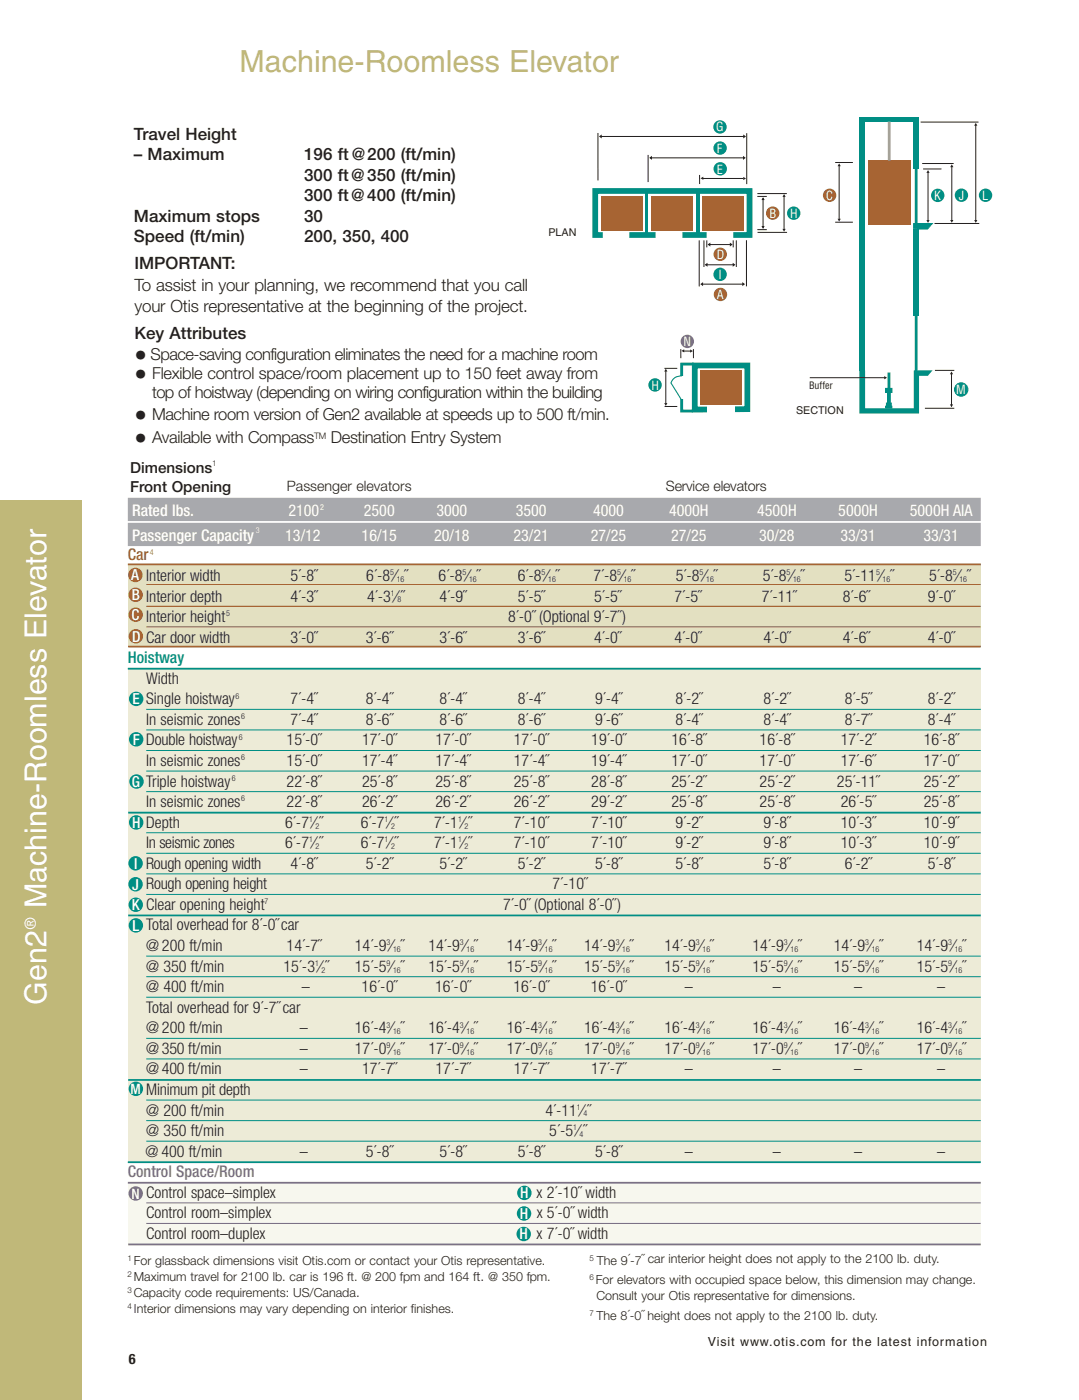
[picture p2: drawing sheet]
<svg xmlns="http://www.w3.org/2000/svg" width="213mm" height="276mm" viewBox="0 0 213 276" stroke-linecap="round" stroke-linejoin="round" font-family="sans-serif">
<path d="M-.1 98.8h16.2v177.5h-16.2z" fill="#c0b879"/>
<g fill="#008e84">
<path d="M180.1 23.8h1.1v9.5h-1.1z"/>
<path d="M169.4 23.7h1.2v49.5h-1.2z"/>
</g>
<path d="M180.6 45.1v17.1" fill="none" stroke="#009c95" stroke-width=".2"/>
<g fill="#008e84">
<path d="M180.1 45.1h1.1v17.1h-1.1z"/>
<path d="M169.4 73.1h1.2v7.5h9.6v-7.5h3.7l-1 1.1h-1.7v7.4h-11.8z"/>
<path d="M180.1 44.1h3.7l-.9 1.1h-2.8z"/>
</g>
<path d="M180.4 33.2h.4v10.9h-.4zM180.1 45.2v-1.1h3.7l-.9 1.1h-1.8M175.1 73.6h.3v3.4h-.3zM180.4 62.2h.4v10.8h-.4z" fill="none" stroke="#008e84" stroke-width=".2"/>
<path d="M180.6 33.2v10.9M175.3 73.6v3.4M180.6 62.2v10.8" fill="none" stroke="#008e84" stroke-width=".35"/>
<path d="M169.8 23.8h10.5M182 33.3h3.6M184.2 44.1h8.9M184.3 73.1h3.8M182.3 80.6h5.8" fill="none" stroke="#231f20" stroke-width=".2"/>
<g fill="#008e84">
<path d="M169.4 23.1h11.8v.9h-11.8z"/>
<path d="M174.6 80.1h1.2v.4h-1.2z"/>
</g>
<path d="M174.6 80.1h1.2v.4h-1.2z" fill="none" stroke="#008e84" stroke-width=".2"/>
<path d="M175 77h.5v2.7h-.5z" fill="#008e84"/>
<path d="M175 77h.5v2.7h-.5z" fill="none" stroke="#008e84" stroke-width=".2"/>
<path d="M174.7 76.6h1.1v.8h-1.1z" fill="#008e84"/>
<path d="M174.7 76.6h1.1v.8h-1.1z" fill="none" stroke="#008e84" stroke-width=".2"/>
<path d="M174.8 79.5h.9v.6h-.9z" fill="#008e84"/>
<path d="M174.8 79.5h.9v.6h-.9z" fill="none" stroke="#008e84" stroke-width=".2"/>
<path d="M159.6 74.5h15" fill="none" stroke="#231f20" stroke-width=".2"/>
<path d="M174.3 74.2l.6 .3-.6 .3z" fill="#231f20"/>
<path d="M171.1 31.7h8.4v12.7h-8.4z" fill="#a76433"/>
<path d="M183 33.9v9.6" fill="none" stroke="#231f20" stroke-width=".2"/>
<g fill="#231f20">
<path d="M182.6 43.4h.7l-.3 .6z"/>
<path d="M183 33.6l.3 .5h-.7z"/>
<path d="M192.1 43.4h.6l-.3 .6z"/>
</g>
<path d="M192.4 24.6v19" fill="none" stroke="#231f20" stroke-width=".2"/>
<path d="M192.4 24.2l.3 .6h-.6z" fill="#231f20"/>
<path d="M187.6 73.7v6.5" fill="none" stroke="#231f20" stroke-width=".2"/>
<g fill="#231f20">
<path d="M187.3 79.8h.6l-.3 .5z"/>
<path d="M187.6 73.3l.3 .5h-.6z"/>
</g>
<path d="M181.5 24.1h11.4M181.8 32.3h6.2M187.6 32.8v10.8" fill="none" stroke="#231f20" stroke-width=".2"/>
<g fill="#231f20">
<path d="M187.3 43.4h.7l-.4 .6z"/>
<path d="M187.6 32.4l.4 .6h-.7z"/>
</g>
<g fill="#008e84">
<circle cx="184.9" cy="38.6" r="1.32"/>
<circle cx="189.5" cy="38.5" r="1.32"/>
<circle cx="194.3" cy="38.5" r="1.32"/>
<circle cx="189.5" cy="76.9" r="1.32"/>
</g>
<circle cx="189.5" cy="76.9" r="1.32" fill="none" stroke="#008e84" stroke-width=".2"/>
<path d="M175.3 24v7.7" fill="none" stroke="#a8a098" stroke-width=".56"/>
<path d="M164.7 32.1h3.4M164.7 43.8h3.4" fill="none" stroke="#231f20" stroke-width=".2"/>
<g fill="#231f20">
<path d="M165.1 43.2h.7l-.4 .5z"/>
<path d="M165.4 32.2l.4 .6h-.7z"/>
</g>
<path d="M165.4 32.7v10.6" fill="none" stroke="#231f20" stroke-width=".2"/>
<circle cx="163.6" cy="38.5" r="1.32" fill="#a76433"/>
<path d="M124.1 46.4h5.1" fill="none" stroke="#008e84" stroke-width="1.1" stroke-linecap="butt"/>
<g fill="#a76433">
<path d="M128.4 38.7h8.2v6.7h-8.2z"/>
<path d="M138.4 38.7h8.3v6.7h-8.3z"/>
</g>
<path d="M134.5 46.4h4.8M144.6 46.4h3.2v-8.7h-30.4v8.7h1.4" fill="none" stroke="#008e84" stroke-width="1.1" stroke-linecap="butt"/>
<path d="M118.4 38.7h8.3v6.7h-8.3z" fill="#a76433"/>
<path d="M127.8 30.6v5.3M137.9 47.4v9.1M139.3 47.4v1.4M144.5 47.4v1.4M147.2 47.4v9.1" fill="none" stroke="#231f20" stroke-width=".2"/>
<path d="M139.5 48.3l.6-.4v.7z" fill="#231f20"/>
<path d="M139.7 48.3h4.4" fill="none" stroke="#231f20" stroke-width=".2"/>
<path d="M143.9 47.9l.5 .4-.5 .3z" fill="#231f20"/>
<path d="M149.3 38.8h1.9M149.3 45.3h1.9" fill="none" stroke="#231f20" stroke-width=".2"/>
<g fill="#231f20">
<path d="M150.1 44.6h.7l-.4 .5z"/>
<path d="M150.4 38.9l.4 .6h-.7z"/>
</g>
<path d="M150.4 39.1v5.9M138.8 47.4v5.3M145.2 47.4v5.3" fill="none" stroke="#231f20" stroke-width=".2"/>
<path d="M138.9 52.2l.6-.4v.8z" fill="#231f20"/>
<path d="M139.1 52.2h5.6" fill="none" stroke="#231f20" stroke-width=".2"/>
<g fill="#231f20">
<path d="M144.5 51.8l.5 .4-.5 .4z"/>
<path d="M118.1 26.9l.5-.4v.8z"/>
<path d="M146.5 26.5l.6 .4-.6 .4z"/>
</g>
<path d="M118.3 26.9h28.5" fill="none" stroke="#231f20" stroke-width=".2"/>
<g fill="#231f20">
<path d="M146.5 30.8l.5 .3-.5 .4z"/>
<path d="M128 31.1l.5-.4v.8z"/>
</g>
<path d="M117.9 26.2v9.4M128.2 31.1h18.5" fill="none" stroke="#231f20" stroke-width=".2"/>
<g fill="#a76433">
<circle cx="152.3" cy="42.1" r="1.32"/>
<circle cx="142" cy="50.2" r="1.32"/>
</g>
<g fill="#008e84">
<circle cx="142" cy="54.1" r="1.32"/>
<circle cx="142" cy="29.2" r="1.32"/>
<circle cx="141.9" cy="25" r="1.32"/>
</g>
<path d="M138.1 35.2l.6-.3v.6z" fill="#231f20"/>
<path d="M137.9 34.5v1.8M138.6 35.2h8M147.2 26.3v10" fill="none" stroke="#231f20" stroke-width=".2"/>
<path d="M146.5 34.9l.6 .3-.6 .3z" fill="#231f20"/>
<circle cx="142" cy="33.3" r="1.32" fill="#008e84"/>
<path d="M138.1 56.1l.5-.4v.8z" fill="#231f20"/>
<path d="M138.5 56.1h8" fill="none" stroke="#231f20" stroke-width=".2"/>
<path d="M146.3 55.7l.6 .4-.6 .4z" fill="#231f20"/>
<circle cx="142" cy="58.1" r="1.32" fill="#a76433"/>
<path d="M149.3 38.2h5.8M149.4 45.8h5.8" fill="none" stroke="#231f20" stroke-width=".2"/>
<g fill="#231f20">
<path d="M154.3 45.2h.6l-.3 .5z"/>
<path d="M154.6 38.3l.3 .5h-.6z"/>
</g>
<path d="M154.6 38.7v6.6" fill="none" stroke="#231f20" stroke-width=".2"/>
<g fill="#008e84">
<path d="M127.2 38.1h.6v8.1h-.6z"/>
<path d="M137.2 38.1h.6v8.2h-.6z"/>
<circle cx="156.5" cy="42.1" r="1.32"/>
</g>
<path d="M138 73.1h8.2v6.7h-8.2z" fill="#a76433"/>
<path d="M136.8 71.8h-2.4v9.3h2.2" fill="none" stroke="#008e84" stroke-width=".56"/>
<path d="M137 72.1h10.3v8.6l-10.3 .1z" fill="none" stroke="#008e84" stroke-width="1.1" stroke-linecap="butt"/>
<path d="M134.3 69.2l.6-.3v.6z" fill="#231f20"/>
<path d="M134.2 68.9v1.8M134.8 69.3h1.4" fill="none" stroke="#231f20" stroke-width=".2"/>
<path d="M136.1 68.9l.5 .4-.5 .3z" fill="#231f20"/>
<circle cx="135.5" cy="67.4" r="1.32" fill="#7b6f89"/>
<path d="M133.4 74.3h2v4.3h-2z" fill="#fff"/>
<path d="M134.4 74.2h-.1a2.01 2.01 0 0 0-2 1.4l2 3.2" fill="none" stroke="#008e84" stroke-width=".21"/>
<path d="M131 72.7h2.5M136.7 68.9v1.8M131 80.2h2.5" fill="none" stroke="#231f20" stroke-width=".2"/>
<g fill="#231f20">
<path d="M130.9 79.5h.7l-.3 .6z"/>
<path d="M131.3 72.8l.3 .5h-.6z"/>
</g>
<path d="M131.3 73.2v6.5" fill="none" stroke="#231f20" stroke-width=".2"/>
<circle cx="129.1" cy="76" r="1.32" fill="#008e84"/>
<path d="M139.5 80.2h5.3v1.2h-5.3z" fill="#fff"/>
<path d="M25.3 111.3h168.1v16.3h-168.1z" fill="#e3e0c1"/>
<path d="M25.2 132h168.2v97.3h-168.2z" fill="#edebd7"/>
<path d="M25.2 233.5h168.2v11.9h-168.2z" fill="#f7f7ee"/>
<path d="M25.2 100.5h168.2M25.2 105.4h168.2" fill="none" stroke="#a8a9ad" stroke-width="4.6" stroke-linecap="butt"/>
<path d="M25.2 111.3h168.2M25.3 127.6h168.1" fill="none" stroke="#a76433" stroke-width=".35"/>
<path d="M28.8 115.3h164.6M28.8 119.6h164.6M28.8 123.7h164.6" fill="none" stroke="#a76433" stroke-width=".2"/>
<path d="M25.2 131.9h168.2M25.3 160.3h168.1M25.3 180.6h168.1M25.3 213.1h168.1M25.2 229.3h168.2" fill="none" stroke="#008e84" stroke-width=".35"/>
<g fill="none" stroke="#008e84" stroke-width=".2">
<path d="M28.8 140h164.6M28.8 144h164.6M28.8 148.1h164.6M28.8 152.1h164.6M28.8 156.2h164.6M28.8 164.3h164.6M28.8 168.4h164.6M28.8 172.4h164.6M28.8 176.5h164.6M28.8 188.6h164.6M28.8 192.7h164.6M28.8 196.8h164.6"/>
<path d="M28.8 204.9h164.6M28.8 208.9h164.6M28.8 217h164.6M28.8 221.1h164.6M28.8 225.2h164.6"/>
</g>
<path d="M25.2 233.4h168.2M25.3 245.5h168.1" fill="none" stroke="#7b6f89" stroke-width=".35"/>
<path d="M28.8 237.3h164.6M28.8 241.4h164.6" fill="none" stroke="#7b6f89" stroke-width=".2"/>
<g fill="#008e84">
<circle cx="26.8" cy="178.5" r="1.42"/>
<circle cx="26.7" cy="174.5" r="1.42"/>
<circle cx="26.7" cy="170.3" r="1.42"/>
<circle cx="26.8" cy="162.3" r="1.42"/>
<circle cx="26.9" cy="154.2" r="1.42"/>
<circle cx="26.8" cy="145.9" r="1.42"/>
</g>
<g fill="#a76433">
<circle cx="26.7" cy="113.4" r="1.42"/>
<circle cx="26.8" cy="125.5" r="1.42"/>
<circle cx="26.7" cy="117.4" r="1.42"/>
<circle cx="26.7" cy="121.3" r="1.42"/>
</g>
<g fill="#008e84">
<circle cx="26.8" cy="137.9" r="1.42"/>
<circle cx="26.8" cy="182.6" r="1.42"/>
</g>
<circle cx="26.8" cy="235.5" r="1.42" fill="#7b6f89"/>
<circle cx="26.8" cy="214.8" r="1.42" fill="#008e84"/>
<path d="M115.9 246.9h84.9v16.1h-84.9z" fill="#fff"/>
<g fill="#008e84">
<circle cx="103.4" cy="235.4" r="1.42"/>
<circle cx="103.3" cy="239.4" r="1.42"/>
<circle cx="103.2" cy="243.5" r="1.42"/>
</g>
<path d="M26.5 9.8h20.4v5.5h-20.4z" fill="#fff"/>
<text font-size="6" fill="#c0b879" x="47.2" y="14.3">Machine-Roomless Elevator</text>
<g font-size="6" fill="#fff">
<text x="9.2" y="179.2" transform="rotate(-90 9.2 179.2)">Machine-Roomless Elevator</text>
<text x="9.2" y="198.2" transform="rotate(-90 9.2 198.2)">Gen2</text>
</g>
<g font-size="4.9" fill="#231f20">
<text x="26.5" y="71.8">•</text>
<text x="26.5" y="75.5">•</text>
<text x="26.5" y="83.7">•</text>
<text x="26.5" y="88.1">•</text>
</g>
<g font-size="3.4" fill="#231f20">
<text x="26.4" y="27.6">Travel Height</text>
<text x="26.4" y="31.6">– Maximum</text>
<text x="60" y="35.7">300 ft@350 (ft/min)</text>
<text x="60" y="31.6">196 ft @200 (ft/min)</text>
<text x="60" y="39.7">300 ft@400 (ft/min)</text>
<text x="26.4" y="43.8">Maximum stops</text>
<text x="26.4" y="47.8">Speed (ft/min)</text>
<text x="60" y="43.8">30</text>
<text x="60" y="47.8">200, 350, 400</text>
<text x="26.5" y="53.1">IMPORTANT:</text>
<text x="26.5" y="57.3">To assist in your planning, we recommend that you call</text>
<text x="26.5" y="61.6">your Otis representative at the beginning of the project.</text>
<text x="26.5" y="66.8">Key Attributes</text>
</g>
<g font-size="3.3" fill="#231f20">
<text x="29.7" y="71.1">Space-saving configuration eliminates the need for a machine room</text>
<text x="30" y="74.8">Flexible control space/room placement up to 150 feet away from</text>
<text x="30" y="78.5">top of hoistway (depending on wiring configuration within the building</text>
<text x="30" y="83">Machine room version of Gen2 available at speeds up to 500 ft/min.</text>
<text x="30" y="87.4">Available with Compass</text>
<text x="65.2" y="87.4">Destination Entry System</text>
</g>
<g font-size="3.2" fill="#fff">
<text x="25.2" y="97.2">0H AIA</text>
<text x="26" y="101.7">Rated lbs.</text>
<text x="56.9" y="101.7">2100</text>
<text x="71.7" y="101.7">2500</text>
<text x="86" y="101.7">3000</text>
<text x="101.7" y="101.7">3500</text>
<text x="116.9" y="101.7">4000</text>
<text x="131.9" y="101.7">4000H</text>
<text x="149.3" y="101.7">4500H</text>
<text x="165.3" y="101.7">5000H</text>
<text x="179.4" y="101.7">5000H AIA</text>
<text x="26" y="106.7">Passenger Capacity</text>
<text x="56.2" y="106.7">13/12</text>
<text x="71.3" y="106.7">16/15</text>
<text x="85.6" y="106.7">20/18</text>
<text x="101.2" y="106.7">23/21</text>
<text x="116.5" y="106.7">27/25</text>
<text x="132.3" y="106.7">27/25</text>
<text x="149.7" y="106.7">30/28</text>
<text x="165.7" y="106.7">33/31</text>
<text x="182" y="106.7">33/31</text>
</g>
<text font-size="3.2" fill="#a76433" x="25.2" y="110.6">Car</text>
<g font-size="3.2" fill="#231f20">
<text x="57.3" y="114.6">5´-8˝</text>
<text x="57.3" y="118.7">4´-3˝</text>
<text x="72.2" y="114.6">6´-8 ⁄˝</text>
<text x="72.4" y="118.7">4´-3 ⁄˝</text>
<text x="86.5" y="114.6">6´-8 ⁄˝</text>
<text x="86.6" y="118.7">4´-9˝</text>
<text x="102.1" y="118.7">5´-5˝</text>
<text x="102.1" y="114.6">6´-8 ⁄˝</text>
<text x="117" y="114.6">7´-8 ⁄˝</text>
<text x="117.1" y="118.7">5´-5˝</text>
<text x="133" y="118.7">7´-5˝</text>
<text x="133.2" y="114.6">5´-8 ⁄˝</text>
<text x="150.2" y="118.7">7´-11˝</text>
<text x="150.4" y="114.6">5´-8 ⁄˝</text>
<text x="166.1" y="118.7">8´-6˝</text>
<text x="166.5" y="114.6">5´-11 ⁄˝</text>
<text x="182.9" y="118.7">9´-0˝</text>
<text x="183.2" y="114.6">5´-8 ⁄˝</text>
<text x="100.2" y="122.7">8´-0˝ (Optional 9´-7˝)</text>
<text x="57.3" y="126.8">3´-0˝</text>
<text x="72.1" y="126.8">3´-6˝</text>
<text x="86.6" y="126.8">3´-6˝</text>
<text x="102.1" y="126.8">3´-6˝</text>
<text x="117.1" y="126.8">4´-0˝</text>
<text x="133" y="126.8">4´-0˝</text>
<text x="150.5" y="126.8">4´-0˝</text>
<text x="166.1" y="126.8">4´-6˝</text>
<text x="182.9" y="126.8">4´-0˝</text>
<text x="28.8" y="134.9">Width</text>
<text x="28.8" y="143">In seismic zones</text>
<text x="57.3" y="139">7´-4˝</text>
<text x="57.3" y="143">7´-4˝</text>
<text x="72.1" y="139">8´-4˝</text>
<text x="72.1" y="143">8´-6˝</text>
<text x="86.6" y="139">8´-4˝</text>
<text x="86.6" y="143">8´-6˝</text>
<text x="102.1" y="139">8´-4˝</text>
<text x="102.1" y="143">8´-6˝</text>
<text x="117.3" y="139">9´-4˝</text>
<text x="117.3" y="143">9´-6˝</text>
<text x="133.2" y="139">8´-2˝</text>
<text x="133.2" y="143">8´-4˝</text>
<text x="150.5" y="139">8´-2˝</text>
<text x="150.5" y="143">8´-4˝</text>
<text x="166.5" y="139">8´-5˝</text>
<text x="166.5" y="143">8´-7˝</text>
<text x="182.9" y="139">8´-2˝</text>
<text x="182.9" y="143">8´-4˝</text>
<text x="56.5" y="147.1">15´-0˝</text>
<text x="71.4" y="147.1">17´-0˝</text>
<text x="85.9" y="147.1">17´-0˝</text>
<text x="101.3" y="147.1">17´-0˝</text>
<text x="116.6" y="147.1">19´-0˝</text>
<text x="132.4" y="147.1">16´-8˝</text>
<text x="149.8" y="147.1">16´-8˝</text>
<text x="165.8" y="147.1">17´-2˝</text>
<text x="182.1" y="147.1">16´-8˝</text>
<text x="28.8" y="151.1">In seismic zones</text>
<text x="56.5" y="151.1">15´-0˝</text>
<text x="56.5" y="155.2">22´-8˝</text>
<text x="71.4" y="151.1">17´-4˝</text>
<text x="71.4" y="155.2">25´-8˝</text>
<text x="85.9" y="151.1">17´-4˝</text>
<text x="85.9" y="155.2">25´-8˝</text>
<text x="101.3" y="151.1">17´-4˝</text>
<text x="101.3" y="155.2">25´-8˝</text>
<text x="116.6" y="151.1">19´-4˝</text>
<text x="116.6" y="155.2">28´-8˝</text>
<text x="132.4" y="151.1">17´-0˝</text>
<text x="132.4" y="155.2">25´-2˝</text>
<text x="149.8" y="151.1">17´-0˝</text>
<text x="149.8" y="155.2">25´-2˝</text>
<text x="165" y="155.2">25´-11˝</text>
<text x="165.8" y="151.1">17´-6˝</text>
<text x="182.1" y="155.2">25´-2˝</text>
<text x="182.1" y="151.1">17´-0˝</text>
<text x="28.8" y="159.2">In seismic zones</text>
<text x="56.5" y="159.2">22´-8˝</text>
<text x="71.4" y="159.2">26´-2˝</text>
<text x="85.9" y="159.2">26´-2˝</text>
<text x="101.3" y="159.2">26´-2˝</text>
<text x="116.6" y="159.2">29´-2˝</text>
<text x="132.4" y="159.2">25´-8˝</text>
<text x="149.8" y="159.2">25´-8˝</text>
<text x="165.8" y="159.2">26´-5˝</text>
<text x="182.1" y="159.2">25´-8˝</text>
<text x="28.8" y="167.4">In seismic zones</text>
<text x="56.2" y="163.3">6´-7 ⁄˝</text>
<text x="56.2" y="167.4">6´-7 ⁄˝</text>
<text x="71.1" y="163.3">6´-7 ⁄˝</text>
<text x="71.1" y="167.4">6´-7 ⁄˝</text>
<text x="85.6" y="163.3">7´-1 ⁄˝</text>
<text x="85.6" y="167.4">7´-1 ⁄˝</text>
<text x="101.3" y="163.3">7´-10˝</text>
<text x="101.3" y="167.4">7´-10˝</text>
<text x="116.6" y="163.3">7´-10˝</text>
<text x="116.6" y="167.4">7´-10˝</text>
<text x="133.2" y="163.3">9´-2˝</text>
<text x="133.2" y="167.4">9´-2˝</text>
<text x="150.5" y="163.3">9´-8˝</text>
<text x="150.5" y="167.4">9´-8˝</text>
<text x="165.8" y="163.3">10´-3˝</text>
<text x="165.8" y="167.4">10´-3˝</text>
<text x="182.1" y="163.3">10´-9˝</text>
<text x="182.1" y="167.4">10´-9˝</text>
<text x="57.3" y="171.4">4´-8˝</text>
<text x="72.1" y="171.4">5´-2˝</text>
<text x="86.6" y="171.4">5´-2˝</text>
<text x="102.1" y="171.4">5´-2˝</text>
<text x="117.3" y="171.4">5´-8˝</text>
<text x="133.2" y="171.4">5´-8˝</text>
<text x="150.5" y="171.4">5´-8˝</text>
<text x="166.5" y="171.4">6´-2˝</text>
<text x="182.9" y="171.4">5´-8˝</text>
<text x="99.2" y="179.5">7´-0˝ (Optional 8´-0˝)</text>
<text x="108.9" y="175.5">7´-10˝</text>
<text x="28.8" y="187.6">@ 200 ft/min</text>
<text x="28.8" y="191.7">@ 350 ft/min</text>
<text x="55.9" y="191.7">15´-3 ⁄˝</text>
<text x="56.5" y="187.6">14´-7˝</text>
<text x="70" y="191.7">15´-5 ⁄˝</text>
<text x="70" y="187.6">14´-9 ⁄˝</text>
<text x="84.5" y="187.6">14´-9 ⁄˝</text>
<text x="84.5" y="191.7">15´-5 ⁄˝</text>
<text x="99.9" y="187.6">14´-9 ⁄˝</text>
<text x="99.9" y="191.7">15´-5 ⁄˝</text>
<text x="115.2" y="187.6">14´-9 ⁄˝</text>
<text x="115.2" y="191.7">15´-5 ⁄˝</text>
<text x="131" y="187.6">14´-9 ⁄˝</text>
<text x="131" y="191.7">15´-5 ⁄˝</text>
<text x="148.3" y="187.6">14´-9 ⁄˝</text>
<text x="148.3" y="191.7">15´-5 ⁄˝</text>
<text x="164.4" y="187.6">14´-9 ⁄˝</text>
<text x="164.4" y="191.7">15´-5 ⁄˝</text>
<text x="180.7" y="187.6">14´-9 ⁄˝</text>
<text x="180.7" y="191.7">15´-5 ⁄˝</text>
<text x="28.8" y="195.8">@ 400 ft/min</text>
<text x="59.5" y="195.8">–</text>
<text x="71.3" y="195.8">16´-0˝</text>
<text x="85.8" y="195.8">16´-0˝</text>
<text x="101.2" y="195.8">16´-0˝</text>
<text x="116.5" y="195.8">16´-0˝</text>
<text x="135" y="195.8">–</text>
<text x="152.4" y="195.8">–</text>
<text x="168.4" y="195.8">–</text>
<text x="184.7" y="195.8">–</text>
<text x="28.8" y="199.8">Total overhead for 9´-7˝car</text>
<text x="28.8" y="203.9">@ 200 ft/min</text>
<text x="59.1" y="203.9">–</text>
<text x="70" y="203.9">16´-4 ⁄˝</text>
<text x="84.5" y="203.9">16´-4 ⁄˝</text>
<text x="99.9" y="203.9">16´-4 ⁄˝</text>
<text x="115.2" y="203.9">16´-4 ⁄˝</text>
<text x="131" y="203.9">16´-4 ⁄˝</text>
<text x="148.3" y="203.9">16´-4 ⁄˝</text>
<text x="164.4" y="203.9">16´-4 ⁄˝</text>
<text x="180.7" y="203.9">16´-4 ⁄˝</text>
<text x="28.8" y="207.9">@ 350 ft/min</text>
<text x="59.1" y="207.9">–</text>
<text x="70" y="207.9">17´-0 ⁄˝</text>
<text x="84.5" y="207.9">17´-0 ⁄˝</text>
<text x="99.9" y="207.9">17´-0 ⁄˝</text>
<text x="115.2" y="207.9">17´-0 ⁄˝</text>
<text x="131" y="207.9">17´-0 ⁄˝</text>
<text x="148.3" y="207.9">17´-0 ⁄˝</text>
<text x="164.4" y="207.9">17´-0 ⁄˝</text>
<text x="180.7" y="207.9">17´-0 ⁄˝</text>
<text x="28.8" y="212">@ 400 ft/min</text>
<text x="59.1" y="212">–</text>
<text x="71.4" y="212">17´-7˝</text>
<text x="85.9" y="212">17´-7˝</text>
<text x="101.3" y="212">17´-7˝</text>
<text x="116.6" y="212">17´-7˝</text>
<text x="135" y="212">–</text>
<text x="152.4" y="212">–</text>
<text x="168.4" y="212">–</text>
<text x="184.8" y="212">–</text>
<text x="28.8" y="220.1">@ 200 ft/min</text>
<text x="107.5" y="220.1">4´-11 ⁄˝</text>
<text x="28.8" y="224.2">@ 350 ft/min</text>
<text x="108.3" y="224.2">5´-5 ⁄˝</text>
<text x="28.7" y="228.2">@ 400 ft/min</text>
<text x="59.1" y="228.2">–</text>
<text x="72.1" y="228.2">5´-8˝</text>
<text x="86.6" y="228.2">5´-8˝</text>
<text x="102.1" y="228.2">5´-8˝</text>
<text x="117.3" y="228.2">5´-8˝</text>
<text x="135" y="228.2">–</text>
<text x="152.4" y="228.2">–</text>
<text x="168.4" y="228.2">–</text>
<text x="184.7" y="228.2">–</text>
<text x="28.8" y="240.4">Control room–simplex</text>
<text x="28.8" y="244.4">Control room–duplex</text>
</g>
<text font-size="3.2" fill="#008e84" x="25.2" y="130.8">Hoistway</text>
<text font-size="3.2" fill="#7b6f89" x="25.2" y="232.3">Control Space/Room</text>
<g font-size="3" fill="#231f20">
<text x="25.7" y="93.4">Dimensions</text>
<text x="25.7" y="97">Front Opening</text>
</g>
<g font-size="3" fill="#fff">
<text x="25.9" y="114.4">A Interior width</text>
<text x="26" y="118.4">B Interior depth</text>
<text x="25.9" y="122.3">C Interior height</text>
<text x="26" y="126.6">D Car door width</text>
<text x="26.1" y="139">E Single hoistway</text>
<text x="26.2" y="147">F Double hoistway</text>
<text x="26" y="155.3">G Triple hoistway</text>
<text x="26" y="163.3">H Depth</text>
<text x="26.4" y="171.4">I Rough opening width</text>
<text x="26" y="179.6">K Clear opening height</text>
<text x="26" y="175.6">J Rough opening height</text>
<text x="7.1" y="183.2" transform="rotate(-90 7.1 183.2)">®</text>
<text x="26.1" y="183.7">L Total overhead for 8´-0˝car</text>
<text x="102.6" y="236.4">H x 2´-10˝ width</text>
<text x="102.4" y="244.5">H x 7´-0˝ width</text>
<text x="102.5" y="240.5">H x 5´-0˝ width</text>
</g>
<g font-size="2.8" fill="#231f20">
<text x="56.6" y="96.8">Passenger elevators</text>
<text x="131.3" y="96.8">Service elevators</text>
<text x="25.4" y="269.1">6</text>
</g>
<g font-size="2.8" fill="#fff">
<text x="25.8" y="215.9">M Minimum pit depth</text>
<text x="25.9" y="236.5">N Control space–simplex</text>
</g>
<g font-size="2.5" fill="#231f20">
<text x="26.4" y="249.5">For glassback dimensions visit Otis.com or contact your Otis representative.</text>
<text x="117.7" y="249.5">The 9´-7˝ car interior height does not apply to the 2100 lb. duty.</text>
<text x="26.4" y="255.9">Capacity code requirements: US/Canada.</text>
<text x="26.4" y="252.7">Maximum travel for 2100 lb. car is 196 ft. @ 200 fpm and 164 ft. @ 350 fpm.</text>
<text x="117.5" y="253.4">For elevators with occupied space below, this dimension may change.</text>
<text x="117.6" y="256.6">Consult your Otis representative for dimensions.</text>
<text x="26.4" y="259">Interior dimensions may vary depending on interior finishes.</text>
<text x="117.6" y="260.5">The 8´-0˝height does not apply to the 2100 lb. duty.</text>
<text x="139.5" y="265.5">Visit www.otis.com for the latest information</text>
</g>
<g font-size="2.4" fill="#fff">
<text x="141.2" y="25.9">G</text>
<text x="141.3" y="30.2">F</text>
<text x="141.3" y="34.2">E</text>
<text x="162.9" y="39.4">C</text>
<text x="184.2" y="39.5">K</text>
<text x="189" y="39.4">J</text>
<text x="193.7" y="39.4">L</text>
<text x="151.7" y="43">B</text>
<text x="155.8" y="43">H</text>
<text x="141.3" y="51.1">D</text>
<text x="141.3" y="58.9">A</text>
<text x="141.6" y="55">I</text>
<text x="134.8" y="68.3">N</text>
<text x="128.4" y="76.9">H</text>
<text x="188.5" y="77.8">M</text>
</g>
<g font-size="2.1" fill="#231f20">
<text x="108.1" y="46.5">PLAN</text>
<text x="156.9" y="81.7">SECTION</text>
</g>
<text font-size="2" fill="#231f20" x="159.5" y="76.8">Buffer</text>
<text font-size="1.8" fill="#231f20" x="61.9" y="86.6">TM</text>
<g font-size="1.6" fill="#231f20">
<text x="41.9" y="92">1</text>
<text x="76.9" y="113.5">5</text>
<text x="91.2" y="113.5">5</text>
<text x="106.8" y="113.5">5</text>
<text x="121.7" y="113.5">5</text>
<text x="137.9" y="113.5">5</text>
<text x="155.1" y="113.5">5</text>
<text x="172.7" y="113.5">5</text>
<text x="187.9" y="113.5">5</text>
<text x="77.1" y="117.5">1</text>
<text x="78.2" y="114.8">16</text>
<text x="78.4" y="118.9">8</text>
<text x="92.5" y="114.8">16</text>
<text x="108.1" y="114.8">16</text>
<text x="123" y="114.8">16</text>
<text x="139.2" y="114.8">16</text>
<text x="156.4" y="114.8">16</text>
<text x="174" y="114.8">16</text>
<text x="189.2" y="114.8">16</text>
<text x="44.6" y="121.6">5</text>
<text x="46.4" y="137.8">6</text>
<text x="47.6" y="141.9">6</text>
<text x="47.1" y="145.9">6</text>
<text x="47.6" y="150">6</text>
<text x="45.7" y="154.1">6</text>
<text x="47.6" y="158.1">6</text>
<text x="60.9" y="162.2">1</text>
<text x="60.9" y="166.2">1</text>
<text x="62.2" y="163.5">2</text>
<text x="62.2" y="167.5">2</text>
<text x="75.8" y="162.2">1</text>
<text x="75.8" y="166.2">1</text>
<text x="77.1" y="163.5">2</text>
<text x="77.1" y="167.5">2</text>
<text x="90.3" y="162.2">1</text>
<text x="90.3" y="166.2">1</text>
<text x="91.6" y="163.5">2</text>
<text x="91.6" y="167.5">2</text>
<text x="52.2" y="178.4">7</text>
<text x="62.1" y="190.6">1</text>
<text x="63.4" y="191.9">2</text>
<text x="76.2" y="186.5">3</text>
<text x="76.2" y="190.6">9</text>
<text x="77.5" y="187.8">16</text>
<text x="77.5" y="191.9">16</text>
<text x="90.7" y="186.5">3</text>
<text x="90.7" y="190.6">9</text>
<text x="92" y="187.8">16</text>
<text x="92" y="191.9">16</text>
<text x="106.1" y="186.5">3</text>
<text x="106.1" y="190.6">9</text>
<text x="107.4" y="187.8">16</text>
<text x="107.4" y="191.9">16</text>
<text x="121.4" y="186.5">3</text>
<text x="121.4" y="190.6">9</text>
<text x="122.7" y="187.8">16</text>
<text x="122.7" y="191.9">16</text>
<text x="137.2" y="186.5">3</text>
<text x="137.2" y="190.6">9</text>
<text x="138.5" y="187.8">16</text>
<text x="138.5" y="191.9">16</text>
<text x="154.6" y="186.5">3</text>
<text x="154.6" y="190.6">9</text>
<text x="155.9" y="187.8">16</text>
<text x="155.9" y="191.9">16</text>
<text x="170.6" y="186.5">3</text>
<text x="170.6" y="190.6">9</text>
<text x="171.9" y="187.8">16</text>
<text x="171.9" y="191.9">16</text>
<text x="186.9" y="186.5">3</text>
<text x="186.9" y="190.6">9</text>
<text x="188.2" y="187.8">16</text>
<text x="188.2" y="191.9">16</text>
<text x="76.2" y="202.7">3</text>
<text x="90.7" y="202.7">3</text>
<text x="106.1" y="202.7">3</text>
<text x="121.4" y="202.7">3</text>
<text x="137.2" y="202.7">3</text>
<text x="154.6" y="202.7">3</text>
<text x="170.6" y="202.7">3</text>
<text x="186.9" y="202.7">3</text>
<text x="76.2" y="206.8">9</text>
<text x="77.5" y="204.1">16</text>
<text x="77.5" y="208.1">16</text>
<text x="90.7" y="206.8">9</text>
<text x="92" y="204.1">16</text>
<text x="92" y="208.1">16</text>
<text x="106.1" y="206.8">9</text>
<text x="107.4" y="204.1">16</text>
<text x="107.4" y="208.1">16</text>
<text x="121.4" y="206.8">9</text>
<text x="122.7" y="204.1">16</text>
<text x="122.7" y="208.1">16</text>
<text x="137.2" y="206.8">9</text>
<text x="138.5" y="204.1">16</text>
<text x="138.5" y="208.1">16</text>
<text x="154.6" y="206.8">9</text>
<text x="155.9" y="204.1">16</text>
<text x="155.9" y="208.1">16</text>
<text x="170.6" y="206.8">9</text>
<text x="171.9" y="204.1">16</text>
<text x="171.9" y="208.1">16</text>
<text x="186.9" y="206.8">9</text>
<text x="188.2" y="204.1">16</text>
<text x="188.2" y="208.1">16</text>
<text x="113.7" y="219">1</text>
<text x="115" y="220.3">4</text>
<text x="113" y="223">1</text>
<text x="114.3" y="224.3">4</text>
<text x="25.1" y="248.7">1</text>
<text x="25.1" y="251.9">2</text>
<text x="116.2" y="248.7">5</text>
<text x="25.1" y="255.1">3</text>
<text x="116.2" y="252.6">6</text>
<text x="25.1" y="258.3">4</text>
<text x="116.2" y="259.7">7</text>
</g>
<g font-size="1.6" fill="#fff">
<text x="63.1" y="100.6">2</text>
<text x="50.4" y="105.2">3</text>
</g>
<text font-size="1.6" fill="#a76433" x="29.5" y="109.4">4</text>
</svg>
